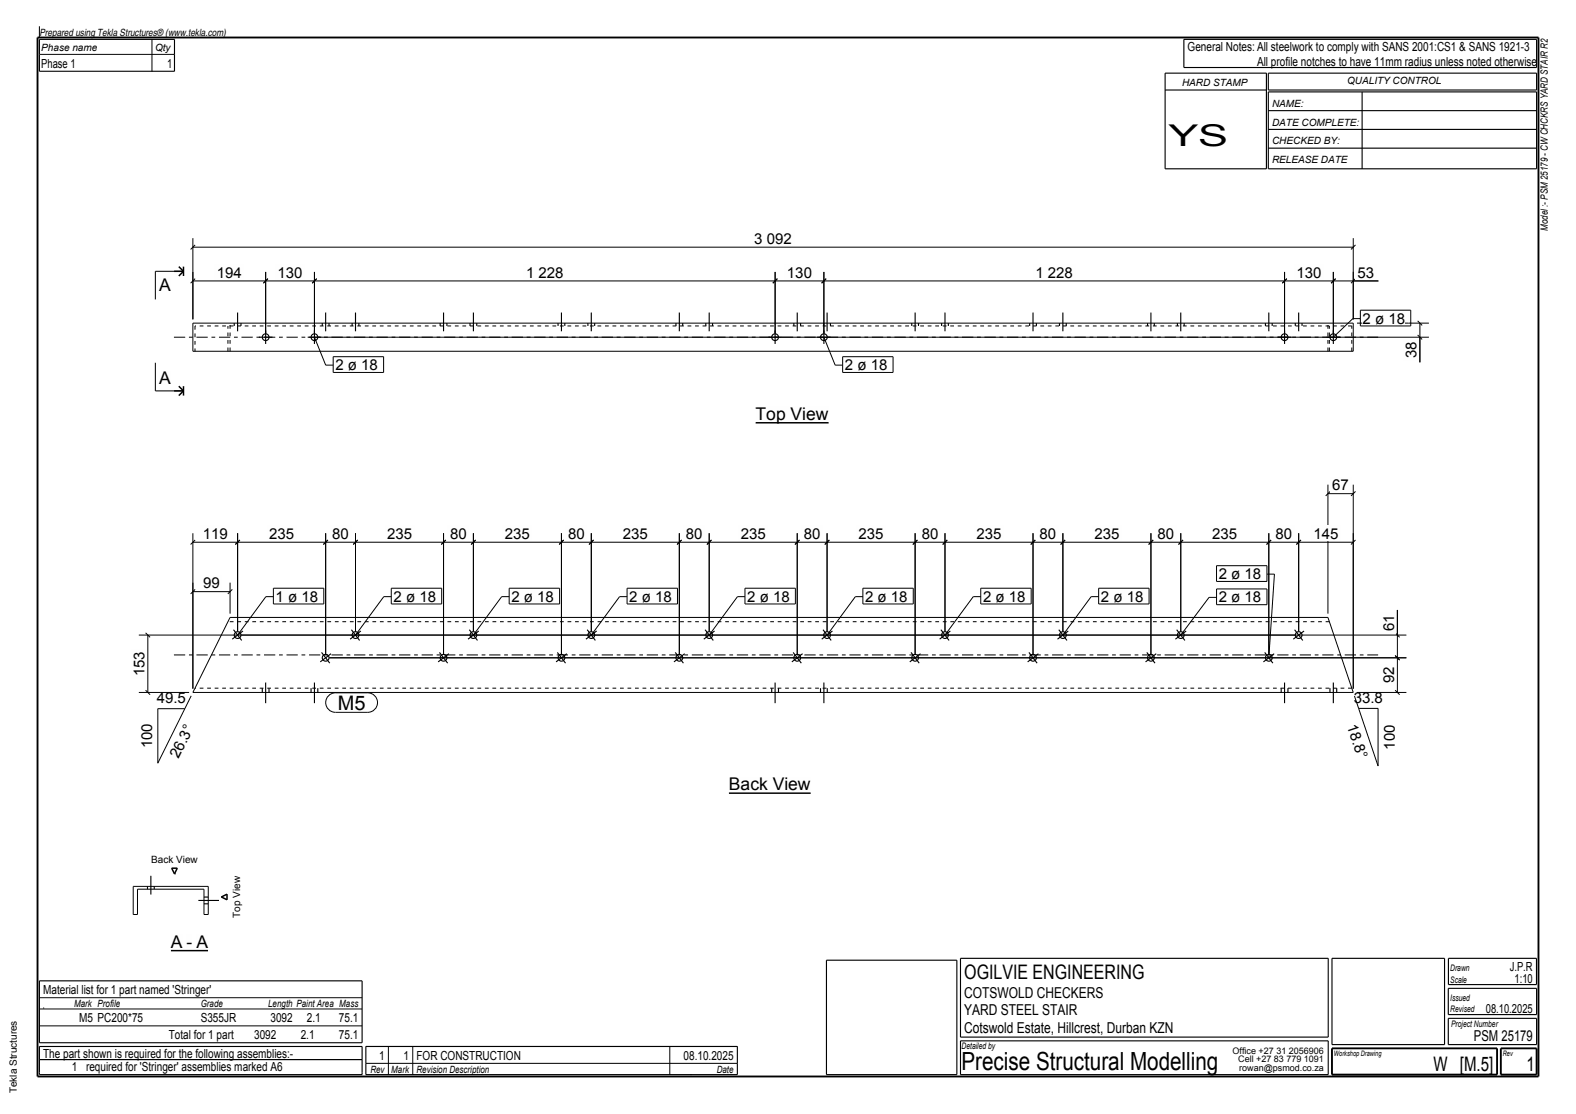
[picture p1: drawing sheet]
<svg xmlns="http://www.w3.org/2000/svg" width="420mm" height="297mm" viewBox="0 0 420 297" stroke-linecap="round" stroke-linejoin="round" font-family="sans-serif">
<path d="M10 10h400v277h-400z" fill="none" stroke="#000" stroke-width=".5"/>
<path d="M201.4 112.7h19.4" fill="none" stroke="#000" stroke-width=".4"/>
<path d="M201.4 108.5h19.4v3.5h-19.4z" fill-rule="evenodd" fill="#fefefb"/>
<path d="M194.3 211.5h21.7" fill="none" stroke="#000" stroke-width=".4"/>
<path d="M194.3 207.2h21.7v3.5h-21.7z" fill-rule="evenodd" fill="#fefefb"/>
<path d="M45.6 253.4h9.8" fill="none" stroke="#000" stroke-width=".4"/>
<g fill="#fefefb">
<path d="M45.6 249.2h3.1v3.5h-3.1z" fill-rule="evenodd"/>
<path d="M49.7 249.2h1.6v3.5h-1.6z" fill-rule="evenodd"/>
<path d="M52.3 249.2h3.1v3.5h-3.1z" fill-rule="evenodd"/>
</g>
<path d="M45.8 231.5h1.5l-.8 1.5zM59 239.1l1.5-.7v1.5z" fill="none" stroke="#000" stroke-width=".4"/>
<path d="M52 86.9v6.8M60.7 93.7v-6.8M61.3 93.7v-7.5M353.9 93.7v-7.5M354.3 93.7v-6.8M360.3 86.9h-308.3M360.3 93.7v-6.8M354.3 165.8h-293.6M360.3 183.5h-308.3" fill="none" stroke="#000" stroke-width=".27" stroke-dasharray="1 1 1 1" stroke-linecap="butt"/>
<g fill="none" stroke="#000" stroke-width=".3">
<path d="M10.5 10.5h36v8.5h-36zM310.5 19.5h27v25.5h-27zM315.5 10.5h94v7.5h-94zM338 19.5h71.5v4.5h-71.5zM310.5 24h27M338 24.5h71.5v20.5h-71.5zM338 29.5h71.5M338 34.5h71.5M338 39.5h71.5M363 24.5v20.5M62.4 86.2v.7M63.3 83.3v5"/>
<path d="M64.2 86.2v.7M69 89.9h3.6M70.8 88.1v3.6M82 89.9h3.6M83.8 88.1v3.6M85.9 86.2v.7M86.8 83.3v5M87.7 86.2v.7M93.8 86.2v.7M94.7 83.3v5M95.6 86.2v.7M117.3 86.2v.7"/>
<path d="M118.2 83.3v5M119.1 86.2v.7M125.3 86.2v.7M126.2 83.3v5M127.1 86.2v.7M148.7 86.2v.7M149.6 83.3v5M150.5 86.2v.7M156.7 86.2v.7M157.6 83.3v5M158.5 86.2v.7M180.1 86.2v.7"/>
<path d="M181 83.3v5M181.9 86.2v.7M188.1 86.2v.7M189 83.3v5M189.9 86.2v.7M204.8 89.9h3.6M206.6 88.1v3.6M211.6 86.2v.7M212.5 83.3v5M213.4 86.2v.7M217.8 89.9h3.6M219.5 86.2v.7"/>
<path d="M219.6 88.1v3.6M220.4 83.3v5M221.3 86.2v.7M243 86.2v.7M243.9 83.3v5M244.8 86.2v.7M250.9 86.2v.7M251.8 83.3v5M252.7 86.2v.7M274.4 86.2v.7M275.3 83.3v5M276.2 86.2v.7"/>
<path d="M282.4 86.2v.7M283.3 83.3v5M284.2 86.2v.7M305.8 86.2v.7M306.7 83.3v5M307.6 86.2v.7M313.8 86.2v.7M314.7 83.3v5M315.6 86.2v.7M337.2 86.2v.7M338.1 83.3v5M339 86.2v.7"/>
<path d="M340.5 89.9h3.6M342.3 88.1v3.6M345.2 86.2v.7M346.1 83.3v5M347 86.2v.7M353.5 89.9h3.6M355.3 88.1v3.6M62.2 167.9l2.2 2.8M64.8 168.2l-2.9 2.2M85.7 173.9l2.2 2.9M88.2 174.3l-2.8 2.2M93.7 167.9l2.1 2.8"/>
<path d="M96.2 168.2l-2.9 2.2M117.1 173.9l2.2 2.9M119.6 174.3l-2.8 2.2M125.1 167.9l2.1 2.8M127.6 168.2l-2.9 2.2M148.5 173.9l2.2 2.9M151.1 174.3l-2.9 2.2M156.5 167.9l2.2 2.8M159 168.2l-2.9 2.2M180 173.9l2.1 2.9M182.5 174.3l-2.9 2.2M187.9 167.9l2.2 2.8"/>
<path d="M190.4 168.2l-2.8 2.2M211.4 173.9l2.2 2.9M213.9 174.3l-2.9 2.2M219.3 167.9l2.2 2.8M221.8 168.2l-2.8 2.2M242.8 173.9l2.2 2.9M245.3 174.3l-2.9 2.2M250.7 167.9l2.2 2.8M253.3 168.2l-2.9 2.2M274.2 173.9l2.2 2.9M276.7 174.3l-2.8 2.2M282.2 167.9l2.1 2.8"/>
<path d="M284.7 168.2l-2.9 2.2M305.6 173.9l2.2 2.9M308.1 174.3l-2.8 2.2M313.6 167.9l2.2 2.8M316.1 168.2l-2.9 2.2M337 173.9l2.2 2.9M339.6 174.3l-2.9 2.2M345 167.9l2.2 2.8M347.5 168.2l-2.8 2.2M69.9 183.5v1.1M70.8 182v5.5M71.7 183.5v1.1"/>
<path d="M82.9 183.5v1.1M83.8 182v5.5M84.7 183.5v1.1M205.7 183.5v1.1M206.6 182v5.5M207.5 183.5v1.1M218.7 183.5v1.1M219.6 182v5.5M220.5 183.5v1.1M341.4 183.5v1.1M342.3 182v5.5M343.2 183.5v1.1"/>
<path d="M354.4 183.5v1.1M355.3 182v5.5M356.2 183.5v1.1M39.3 236.3v.8M40.2 233.5v5M41.1 236.3v.8M54.4 239.2h1.1M52.9 240.1h5.5M54.4 241h1.1M220.2 256h34.8v30.5h-34.8zM256 255.5h98v21h-98zM355 255.5h30v23h-30z"/>
<path d="M386 255.5h23.5v7h-23.5zM10.5 279h86v7.5h-86zM10.5 261.5h86v16.5h-86zM97.5 279h99v7.5h-99zM256 277.5h98v9h-98zM386 263.5h23.5v7h-23.5zM386 271.5h23.5v7h-23.5z"/>
<circle cx="70.8" cy="89.9" r=".9"/>
<circle cx="83.8" cy="89.9" r=".9"/>
<circle cx="206.6" cy="89.9" r=".9"/>
<circle cx="219.6" cy="89.9" r=".9"/>
<circle cx="342.3" cy="89.9" r=".9"/>
<circle cx="355.3" cy="89.9" r=".9"/>
<circle cx="63.3" cy="169.3" r=".9"/>
<circle cx="86.8" cy="175.4" r=".9"/>
<circle cx="94.7" cy="169.3" r=".9"/>
<circle cx="118.2" cy="175.4" r=".9"/>
<circle cx="126.2" cy="169.3" r=".9"/>
<circle cx="149.6" cy="175.4" r=".9"/>
<circle cx="157.6" cy="169.3" r=".9"/>
<circle cx="181" cy="175.4" r=".9"/>
<circle cx="189" cy="169.3" r=".9"/>
<circle cx="212.5" cy="175.4" r=".9"/>
<circle cx="220.4" cy="169.3" r=".9"/>
<circle cx="243.9" cy="175.4" r=".9"/>
<circle cx="251.8" cy="169.3" r=".9"/>
<circle cx="275.3" cy="175.4" r=".9"/>
<circle cx="283.3" cy="169.3" r=".9"/>
<circle cx="306.7" cy="175.4" r=".9"/>
<circle cx="314.7" cy="169.3" r=".9"/>
<circle cx="338.1" cy="175.4" r=".9"/>
<circle cx="346.1" cy="169.3" r=".9"/>
</g>
<g fill="none" stroke="#000" stroke-width=".27">
<path d="M10.5 14.5h36M10.5 7v3M40.5 10.5v8.5M48.9 72.3h-7.5v7.5M51.4 63.5v21.6M51.4 74.9h315.9M51.4 65.9h309.2M52 74.3l-1.2 1.2M52 65.3l-1.2 1.2M70.8 72.5v16.4M71.4 74.3l-1.2 1.2M83.8 72.5v16.4"/>
<path d="M84.4 74.3l-1.2 1.2M206.6 72.5v16.4M207.2 74.3l-1.2 1.2M219.6 72.5v16.4M220.2 74.3l-1.2 1.2M342.3 72.5v16.4M342.9 74.3l-1.2 1.2M355.3 72.5v16.4M355.9 74.3l-1.2 1.2M360.6 63.5v21.6M361.2 74.3l-1.2 1.2M361.2 65.3l-1.2 1.2"/>
<path d="M41.4 96.7v7.5h7.5M51.4 86.2h309.2v7.5h-309.2zM83.8 89.9l3 7.4h2M84.8 89.9h296M219.6 89.9l3 7.4h2M361.6 86.2h19.2M362.5 84.9h-2l-5.2 5M377.8 89.3l1.2 1.2M377.8 85.6l1.2 1.1M378.4 86.2v10.4M353.9 131.6h6.7M353.9 129.2v34.4"/>
<path d="M354.5 131l-1.2 1.2M360.6 129.2v54.4M361.2 131l-1.2 1.2M51.4 142.2v41.4M51.4 144.6h309.2M51.4 157.7h9.9M52 144l-1.2 1.2M52 157.1l-1.2 1.2M61.3 155.3v8.3M61.9 157.1l-1.2 1.2M63.3 142.2v26.1M63.9 144l-1.2 1.2"/>
<path d="M72.9 159.1h-2l-7.6 10.2M86.8 142.2v32.2M87.4 144l-1.2 1.2M94.7 142.2v26.1M95.3 144l-1.2 1.2M104.3 159.1h-2l-7.6 10.2M118.2 142.2v32.2M118.8 144l-1.2 1.2M126.2 142.2v26.1M126.8 144l-1.2 1.2M135.7 159.1h-2l-7.5 10.2M149.6 142.2v32.2"/>
<path d="M150.2 144l-1.2 1.2M157.6 142.2v26.1M158.2 144l-1.2 1.2M167.1 159.1h-2l-7.5 10.2M181 142.2v32.2M181.6 144l-1.2 1.2M189 142.2v26.1M189.6 144l-1.2 1.2M198.5 159.1h-2l-7.5 10.2M212.5 142.2v32.2M213.1 144l-1.2 1.2M220.4 142.2v26.1"/>
<path d="M221 144l-1.2 1.2M230 159.1h-2l-7.6 10.2M243.9 142.2v32.2M244.5 144l-1.2 1.2M251.8 142.2v26.1M252.4 144l-1.2 1.2M261.4 159.1h-2l-7.6 10.2M275.3 142.2v32.2M275.9 144l-1.2 1.2M283.3 142.2v26.1M283.9 144l-1.2 1.2M292.8 159.1h-2l-7.5 10.2"/>
<path d="M306.7 142.2v32.2M307.3 144l-1.2 1.2M314.7 142.2v26.1M315.3 144l-1.2 1.2M324.2 159.3h-2l-7.5 10M337.6 153.1h2l-1.5 22.3M338.1 142.2v32.2M338.7 144l-1.2 1.2M346.1 142.2v26.1M346.7 144l-1.2 1.2M361.2 144l-1.2 1.2M37 169.3h337.8"/>
<path d="M38.8 168.7l1.2 1.2M39.4 169.3v15.3M61.3 164.6h292.6l6.7 20h-309.2zM87.8 175.4h287M371.8 174.8l1.2 1.2M371.8 168.7l1.2 1.2M372.4 162.6v22M37 184.6h13.4M38.8 184l1.2 1.2M51 185.5l-8.9 18v-14.6h7.2M361 185.6l6.2 18.6v-15.3h-5.1M361.6 184.6h13.2"/>
<path d="M371.8 184l1.2 1.2M35.5 236.3h20v7.5h-1.1v-6.7h-17.8v6.7h-1.1zM10.5 266h86M10.5 273.5h86M10.5 269h86M11.5 268.7h.1M97.5 279h99M103.5 279v7.5M110 279v7.5M178.5 279v7.5M10.5 282.5h86M97.5 283.5h99"/>
<path d="M184 286.5h.1"/>
</g>
<path d="M46.4 89.9h320.9M46.4 174.6h320.9" fill="none" stroke="#000" stroke-width=".27" stroke-dasharray="3 1 1 1" stroke-linecap="butt"/>
<path d="M355 279.5h44v7h-44zM400 279.5h9.5v7h-9.5z" fill="none" stroke="#000" stroke-width=".5"/>
<g fill="#fefefb">
<path d="M209.1 70.4h7.9v4.2h-7.9z" fill-rule="evenodd"/>
<path d="M89.4 95.7h11.3v3h-11.3z" fill-rule="evenodd"/>
<path d="M89.4 95.7h11.3v3h-11.3z" fill-rule="evenodd"/>
</g>
<path d="M101.6 95.7v3" fill="none" stroke="#fefefb" stroke-width=".27"/>
<path d="M88.8 95.1h13.4v4.2h-13.4z" fill="none" stroke="#000" stroke-width=".27"/>
<path d="M42.4 74.1h3.1v3.5h-3.1z" fill-rule="evenodd" fill="#fefefb"/>
<path d="M46.4 72.3h2.5M47.6 71.1l1.3 1.2M48.9 71.1v2.5M48.9 72.3l-1.3 1.3" fill="none" stroke="#000" stroke-width=".4"/>
<path d="M42.4 99h3.1v3.5h-3.1z" fill-rule="evenodd" fill="#fefefb"/>
<path d="M46.4 104.2h2.5M47.6 103l1.3 1.2M48.9 103v2.5M48.9 104.2l-1.3 1.3" fill="none" stroke="#000" stroke-width=".4"/>
<g fill="#fefefb">
<path d="M373.9 90.4h4.2v5.7h-4.2z" fill-rule="evenodd"/>
<path d="M363.1 83.3h11.4v3h-11.4z" fill-rule="evenodd"/>
<path d="M363.1 83.3h11.4v3h-11.4z" fill-rule="evenodd"/>
</g>
<path d="M375.4 83.3v3" fill="none" stroke="#fefefb" stroke-width=".27"/>
<path d="M362.5 82.7h13.5v4.2h-13.5z" fill="none" stroke="#000" stroke-width=".27"/>
<g fill="#fefefb">
<path d="M225.2 95.7h11.3v3h-11.3z" fill-rule="evenodd"/>
<path d="M225.2 95.7h11.3v3h-11.3z" fill-rule="evenodd"/>
</g>
<path d="M237.4 95.7v3" fill="none" stroke="#fefefb" stroke-width=".27"/>
<path d="M224.6 95.1h13.4v4.2h-13.4z" fill="none" stroke="#000" stroke-width=".27"/>
<g fill="#fefefb">
<path d="M361.2 70.4h5.6v4.2h-5.6z" fill-rule="evenodd"/>
<path d="M344.9 70.4h7.9v4.2h-7.9z" fill-rule="evenodd"/>
<path d="M275.3 70.4h11.2v4.2h-11.2z" fill-rule="evenodd"/>
<path d="M139.6 70.4h11.2v4.2h-11.2z" fill-rule="evenodd"/>
<path d="M73.4 70.4h7.8v4.2h-7.8z" fill-rule="evenodd"/>
<path d="M57.2 70.4h7.8v4.2h-7.8z" fill-rule="evenodd"/>
<path d="M200.4 61.4h11.2v4.2h-11.2z" fill-rule="evenodd"/>
<path d="M322.5 140.1h7.8v4.2h-7.8z" fill-rule="evenodd"/>
<path d="M262 157.4h11.3v3h-11.3z" fill-rule="evenodd"/>
<path d="M262 157.4h11.3v3h-11.3z" fill-rule="evenodd"/>
</g>
<path d="M274.2 157.4v3" fill="none" stroke="#fefefb" stroke-width=".27"/>
<path d="M261.4 156.8h13.4v4.2h-13.4z" fill="none" stroke="#000" stroke-width=".27"/>
<g fill="#fefefb">
<path d="M104.9 157.4h11.3v3h-11.3z" fill-rule="evenodd"/>
<path d="M104.9 157.4h11.3v3h-11.3z" fill-rule="evenodd"/>
</g>
<path d="M117.1 157.4v3" fill="none" stroke="#fefefb" stroke-width=".27"/>
<path d="M104.3 156.8h13.4v4.2h-13.4z" fill="none" stroke="#000" stroke-width=".27"/>
<g fill="#fefefb">
<path d="M228.2 140.1h7.9v4.2h-7.9z" fill-rule="evenodd"/>
<path d="M34.9 173h4.2v7.9h-4.2z" fill-rule="evenodd"/>
<path d="M165.4 140.1h7.8v4.2h-7.8z" fill-rule="evenodd"/>
<path d="M119.4 140.1h5.6v4.2h-5.6z" fill-rule="evenodd"/>
<path d="M324.8 151.4h11.3v3h-11.3z" fill-rule="evenodd"/>
<path d="M324.8 151.4h11.3v3h-11.3z" fill-rule="evenodd"/>
</g>
<path d="M337 151.4v3" fill="none" stroke="#fefefb" stroke-width=".27"/>
<path d="M324.2 150.8h13.4v4.2h-13.4z" fill="none" stroke="#000" stroke-width=".27"/>
<g fill="#fefefb">
<path d="M349.4 140.1h7.9v4.2h-7.9z" fill-rule="evenodd"/>
<path d="M87.9 140.1h5.7v4.2h-5.7z" fill-rule="evenodd"/>
<path d="M53.4 140.1h7.9v4.2h-7.9z" fill-rule="evenodd"/>
<path d="M90 185.3h7.4v4h-7.4z" fill-rule="evenodd"/>
<path d="M90 185.3h7.4v4h-7.4z" fill-rule="evenodd"/>
</g>
<path d="M87.4 185.7a2.6 2.6 0 0 1 2-1h8.6a2.6 2.6 0 0 1 2.6 2.6 2.6 2.6 0 0 1-2.6 2.6h-8.6a2.6 2.6 0 0 1-2.3-1.5 2.6 2.6 0 0 1 .3-2.7z" fill="none" stroke="#000" stroke-width=".27"/>
<g fill="#fefefb">
<path d="M73.5 157.4h11.3v3h-11.3z" fill-rule="evenodd"/>
<path d="M73.5 157.4h11.3v3h-11.3z" fill-rule="evenodd"/>
</g>
<path d="M85.7 157.4v3" fill="none" stroke="#fefefb" stroke-width=".27"/>
<path d="M72.9 156.8h13.4v4.2h-13.4z" fill="none" stroke="#000" stroke-width=".27"/>
<g fill="#fefefb">
<path d="M102.5 140.1h7.9v4.2h-7.9z" fill-rule="evenodd"/>
<path d="M136.3 157.4h11.3v3h-11.3z" fill-rule="evenodd"/>
<path d="M136.3 157.4h11.3v3h-11.3z" fill-rule="evenodd"/>
</g>
<path d="M148.5 157.4v3" fill="none" stroke="#fefefb" stroke-width=".27"/>
<path d="M135.7 156.8h13.4v4.2h-13.4z" fill="none" stroke="#000" stroke-width=".27"/>
<g fill="#fefefb">
<path d="M167.7 157.4h11.3v3h-11.3z" fill-rule="evenodd"/>
<path d="M167.7 157.4h11.3v3h-11.3z" fill-rule="evenodd"/>
</g>
<path d="M179.9 157.4v3" fill="none" stroke="#fefefb" stroke-width=".27"/>
<path d="M167.1 156.8h13.4v4.2h-13.4z" fill="none" stroke="#000" stroke-width=".27"/>
<g fill="#fefefb">
<path d="M134 140.1h7.8v4.2h-7.8z" fill-rule="evenodd"/>
<path d="M199.1 157.4h11.4v3h-11.4z" fill-rule="evenodd"/>
<path d="M199.1 157.4h11.4v3h-11.4z" fill-rule="evenodd"/>
</g>
<path d="M211.4 157.4v3" fill="none" stroke="#fefefb" stroke-width=".27"/>
<path d="M198.5 156.8h13.5v4.2h-13.5z" fill="none" stroke="#000" stroke-width=".27"/>
<g fill="#fefefb">
<path d="M230.6 157.4h11.3v3h-11.3z" fill-rule="evenodd"/>
<path d="M230.6 157.4h11.3v3h-11.3z" fill-rule="evenodd"/>
</g>
<path d="M242.8 157.4v3" fill="none" stroke="#fefefb" stroke-width=".27"/>
<path d="M230 156.8h13.4v4.2h-13.4z" fill="none" stroke="#000" stroke-width=".27"/>
<g fill="#fefefb">
<path d="M293.4 157.4h11.3v3h-11.3z" fill-rule="evenodd"/>
<path d="M293.4 157.4h11.3v3h-11.3z" fill-rule="evenodd"/>
</g>
<path d="M305.6 157.4v3" fill="none" stroke="#fefefb" stroke-width=".27"/>
<path d="M292.8 156.8h13.4v4.2h-13.4z" fill="none" stroke="#000" stroke-width=".27"/>
<g fill="#fefefb">
<path d="M71.1 140.1h7.9v4.2h-7.9z" fill-rule="evenodd"/>
<path d="M324.8 157.6h11.3v3h-11.3z" fill-rule="evenodd"/>
<path d="M324.8 157.6h11.3v3h-11.3z" fill-rule="evenodd"/>
</g>
<path d="M337 157.6v3" fill="none" stroke="#fefefb" stroke-width=".27"/>
<path d="M324.2 157h13.4v4.2h-13.4z" fill="none" stroke="#000" stroke-width=".27"/>
<g fill="#fefefb">
<path d="M339.3 140.1h5.6v4.2h-5.6z" fill-rule="evenodd"/>
<path d="M307.9 140.1h5.6v4.2h-5.6z" fill-rule="evenodd"/>
<path d="M291.1 140.1h7.8v4.2h-7.8z" fill-rule="evenodd"/>
<path d="M276.5 140.1h5.6v4.2h-5.6z" fill-rule="evenodd"/>
<path d="M259.6 140.1h7.9v4.2h-7.9z" fill-rule="evenodd"/>
<path d="M245 140.1h5.7v4.2h-5.7z" fill-rule="evenodd"/>
<path d="M213.6 140.1h5.7v4.2h-5.7z" fill-rule="evenodd"/>
<path d="M196.8 140.1h7.9v4.2h-7.9z" fill-rule="evenodd"/>
<path d="M182.2 140.1h5.6v4.2h-5.6z" fill-rule="evenodd"/>
<path d="M150.8 140.1h5.6v4.2h-5.6z" fill-rule="evenodd"/>
<path d="M354.4 127.1h5.7v4.2h-5.7z" fill-rule="evenodd"/>
<path d="M53.5 153.2h5.7v4.2h-5.7z" fill-rule="evenodd"/>
<path d="M367.9 163.1h4.2v5.7h-4.2z" fill-rule="evenodd"/>
<path d="M367.9 177.2h4.2v5.6h-4.2z" fill-rule="evenodd"/>
</g>
<text font-size="8" x="311.4" y="39">YS</text>
<text font-size="6.7" x="256.3" y="285.3">Precise Structural Modelling</text>
<g font-size="5.3">
<text x="90" y="189.3">M5</text>
<text x="257" y="261">OGILVIE ENGINEERING</text>
<text x="382" y="285.5">W [M.5]</text>
<text x="406.8" y="285.5">1</text>
</g>
<g font-size="4.7">
<text x="42.4" y="77.6">A</text>
<text x="42.4" y="102.5">A</text>
<text x="201.4" y="112">Top View</text>
<text x="194.3" y="210.7">Back View</text>
<text x="45.6" y="252.7">A - A</text>
</g>
<g font-size="4">
<text x="201" y="65">3 092</text>
<text x="57.8" y="74">194</text>
<text x="74" y="74">130</text>
<text x="140.2" y="74">1 228</text>
<text x="209.7" y="74">130</text>
<text x="275.9" y="74">1 228</text>
<text x="345.5" y="74">130</text>
<text x="361.8" y="74">53</text>
<text x="363.1" y="86.3">2 ø 18</text>
<text x="377.5" y="95.5" transform="rotate(-90 377.5 95.5)">38</text>
<text x="89.4" y="98.7">2 ø 18</text>
<text x="225.2" y="98.7">2 ø 18</text>
<text x="355" y="130.7">67</text>
<text x="54" y="143.7">119</text>
<text x="71.7" y="143.7">235</text>
<text x="88.5" y="143.7">80</text>
<text x="103.1" y="143.7">235</text>
<text x="120" y="143.7">80</text>
<text x="134.6" y="143.7">235</text>
<text x="151.4" y="143.7">80</text>
<text x="166" y="143.7">235</text>
<text x="182.8" y="143.7">80</text>
<text x="197.4" y="143.7">235</text>
<text x="214.2" y="143.7">80</text>
<text x="228.8" y="143.7">235</text>
<text x="245.6" y="143.7">80</text>
<text x="260.2" y="143.7">235</text>
<text x="277.1" y="143.7">80</text>
<text x="291.7" y="143.7">235</text>
<text x="308.5" y="143.7">80</text>
<text x="323.1" y="143.7">235</text>
<text x="339.9" y="143.7">80</text>
<text x="350" y="143.7">145</text>
<text x="324.8" y="154.4">2 ø 18</text>
<text x="54.1" y="156.8">99</text>
<text x="73.5" y="160.4">1 ø 18</text>
<text x="104.9" y="160.4">2 ø 18</text>
<text x="136.3" y="160.4">2 ø 18</text>
<text x="167.7" y="160.4">2 ø 18</text>
<text x="199.1" y="160.4">2 ø 18</text>
<text x="230.6" y="160.4">2 ø 18</text>
<text x="262" y="160.4">2 ø 18</text>
<text x="293.4" y="160.4">2 ø 18</text>
<text x="324.8" y="160.6">2 ø 18</text>
<text x="371.5" y="168.2" transform="rotate(-90 371.5 168.2)">61</text>
<text x="38.5" y="180.3" transform="rotate(-90 38.5 180.3)">153</text>
<text x="371.5" y="182.2" transform="rotate(-90 371.5 182.2)">92</text>
<text x="41.8" y="187.4">49.5</text>
<text x="360.8" y="187.4">33.8</text>
<text x="358.9" y="193.5" transform="rotate(71 358.9 193.5)">18.8°</text>
<text x="40.6" y="199.5" transform="rotate(-90 40.6 199.5)">100</text>
<text x="47.6" y="202.4" transform="rotate(-64 47.6 202.4)">26.3°</text>
<text x="371.8" y="199.9" transform="rotate(-90 371.8 199.9)">100</text>
<text x="257" y="266">COTSWOLD CHECKERS</text>
<text x="257" y="270.5">YARD STEEL STAIR</text>
<text x="257" y="275.5">Cotswold Estate, Hillcrest, Durban KZN</text>
<text x="392.8" y="277.5">PSM 25179</text>
</g>
<g font-size="3.3">
<text x="11" y="18">Phase 1</text>
<text x="44.5" y="18">1</text>
<text x="316.5" y="13.5">General Notes: All steelwork to comply with SANS 2001:CS1 &amp; SANS 1921-3</text>
<text x="335" y="17.5">All profile notches to have 11mm radius unless noted otherwise</text>
<text x="402.4" y="258.7">J.P.R</text>
<text x="403.6" y="262">1:10</text>
<text x="11.5" y="265">Material list for 1 part named 'Stringer'</text>
<text x="21.1" y="272.5">M5 PC200*75</text>
<text x="53.5" y="272.5">S355JR</text>
<text x="72.1" y="272.5">3092</text>
<text x="81.8" y="272.5">2.1</text>
<text x="90.3" y="272.5">75.1</text>
<text x="396" y="270">08.10.2025</text>
<text x="45" y="277">Total for 1 part</text>
<text x="67.7" y="277">3092</text>
<text x="80.1" y="277">2.1</text>
<text x="90.3" y="277">75.1</text>
<text x="11.5" y="282">The part shown is required for the following assemblies:-</text>
<text x="19.2" y="285.5">1 required for 'Stringer' assemblies marked A6</text>
<text x="101" y="282.5">1</text>
<text x="107.5" y="282.5">1 FOR CONSTRUCTION</text>
<text x="182.2" y="282.5">08.10.2025</text>
</g>
<g font-size="2.7">
<text x="10.5" y="9.5">Prepared using Tekla Structures® (www.tekla.com)</text>
<text x="11" y="13.5">Phase name</text>
<text x="41.3" y="13.5">Qty</text>
<text x="315" y="23">HARD STAMP</text>
<text x="359" y="22.5">QUALITY CONTROL</text>
<text x="339" y="28.5">NAME:</text>
<text x="339" y="33.5">DATE COMPLETE:</text>
<text x="339" y="38.5">CHECKED BY:</text>
<text x="339" y="43.5">RELEASE DATE</text>
<text x="412.5" y="61.5" transform="rotate(-90 412.5 61.5)">Model :- PSM 25179 - CW CHCKRS YARD STAIR R2</text>
<text x="40.3" y="230">Back View</text>
<text x="64" y="244.7" transform="rotate(-90 64 244.7)">Top View</text>
<text x="19.8" y="268.5">Mark Profile</text>
<text x="53.5" y="268.5">Grade</text>
<text x="71.5" y="268.5">Length Paint Area Mass</text>
<text x="98.7" y="286">Rev</text>
<text x="104.3" y="286">Mark</text>
<text x="111" y="286">Revision Description</text>
<text x="191" y="286">Date</text>
<text x="4.5" y="291.5" transform="rotate(-90 4.5 291.5)">Tekla Structures</text>
</g>
<g font-size="2.4">
<text x="386.5" y="262">Scale</text>
<text x="386.5" y="258.7">Drawn</text>
<text x="386.5" y="266.8">Issued</text>
<text x="386.5" y="269.8">Revised</text>
<text x="386.7" y="273.7">Project Number</text>
<text x="256.3" y="279.7">Detailed by</text>
<text x="328.5" y="281">Office +27 31 2056906</text>
<text x="330" y="283.3">Cell +27 83 779 1091</text>
<text x="330.3" y="285.5">rowan@psmod.co.za</text>
</g>
<g font-size="2">
<text x="355.5" y="281.5">Workshop Drawing</text>
<text x="400.5" y="281.5">Rev</text>
</g>
</svg>
